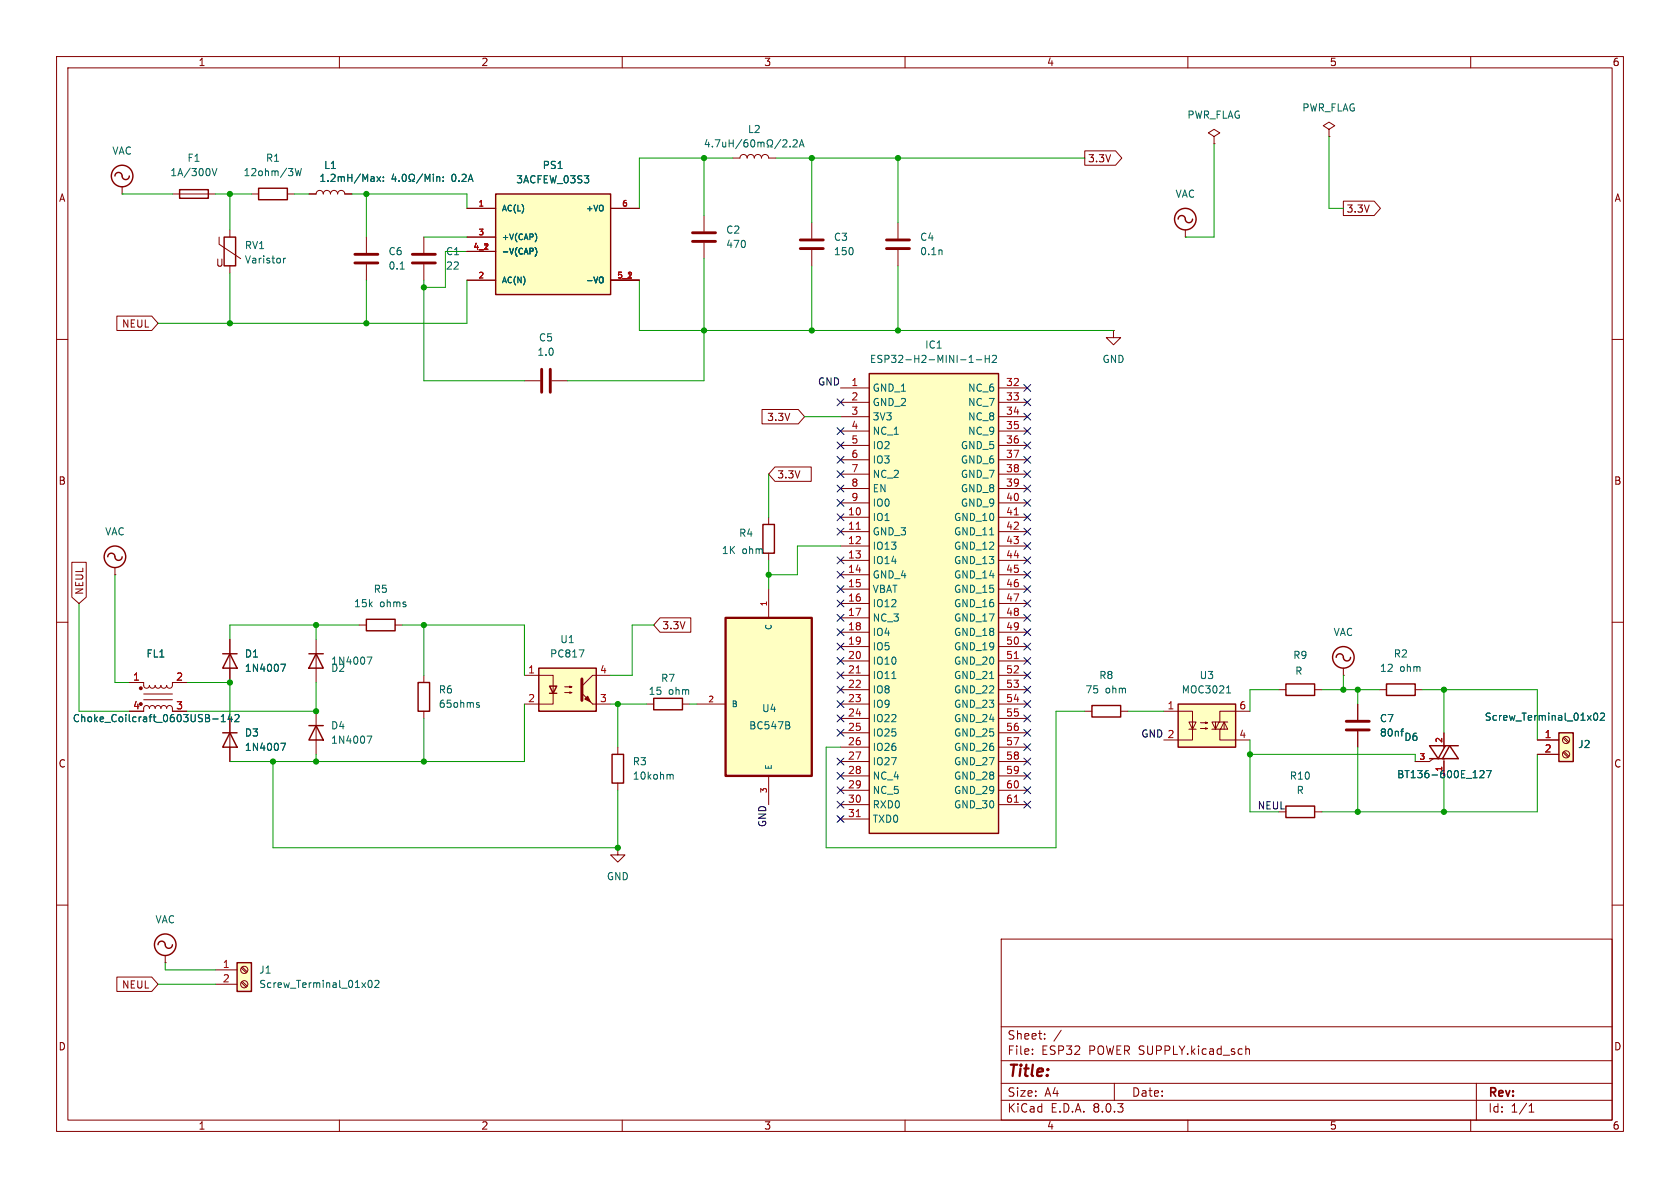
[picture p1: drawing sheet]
<svg xmlns="http://www.w3.org/2000/svg" width="297mm" height="210mm" viewBox="0 0 297 210" stroke-linecap="round" stroke-linejoin="round" font-family="sans-serif">
<g fill="none" stroke="#840000" stroke-width=".18">
<path d="M10 10h277v190h-277zM12 12h273v186h-273zM60 10v2M110 10v2M160 10v2M210 10v2M260 10v2M124.5 38.1v2.8M129.5 27.9h1.3a.64 .64 0 0 1 .6-.6 .64 .64 0 0 1 .7 .6 .64 .64 0 0 1 .6-.6 .64 .64 0 0 1 .6 .6 .64 .64 0 0 1 .7-.6 .64 .64 0 0 1 .6 .6 .64 .64 0 0 1 .7-.6 .64 .64 0 0 1 .6 .6h1.3M158.7 39.4v2.8M10 60h2M124.5 42.9v2.8"/>
<path d="M158.7 44.2v2.8M285 60h2M10 110h2M20.3 101.6h.1M20.3 100.3v1.3M55.9 113v7.7M63.5 110.5h1.3M69.8 110.5h1.3M285 110h2M22.9 120.7h2.5v.7l.5 .3 .4-.2 .1-.3 .1 .3 .3 .2 .5-.2 .1-.3 .2 .3 .3 .2 .4-.2 .1-.3 .1 .2 .3 .2h.4l.3-.4 .1 .3 .5 .2 .3-.3 .1-.7h2.5M22.9 125.7h2.5v-.7l.5-.3 .4 .2 .1 .3 .2-.3 .3-.2 .4 .2 .1 .3 .1-.3 .3-.2 .5 .1 .1 .4 .3-.4 .4-.1 .3 .2 .1 .3 .1-.4 .5-.1 .3 .3 .1 .7h2.5M25.4 122.7h5.1"/>
<path d="M25.4 123.7h5.1M10 160h2M285 160h2M177 166h108v32h-108zM60 198v2M110 198v2M160 198v2M177 194.5h108M177 191.5h108M177 187.5h108M177 181.5h108M182.5 186.3v.1"/>
<path d="M182.5 185.5v.1M184.7 183.6v.1M184.7 182.8v.1M187.6 182.1l-1.3 2M197 191.5v3M210 198v2M220.2 184.9v1.5M220.2 185.5l.3-.1 .3 .1 .1 .9M260 198v2M261 191.5v6.5M270.3 196.6h.9M270.3 195.5l.4-.4v1.5"/>
</g>
<g fill="#840000" stroke="#840000" stroke-width=".18">
<circle cx="24.9" cy="124.5" r=".25"/>
<circle cx="24.9" cy="121.7" r=".25"/>
</g>
<g fill="none" stroke="#006464" stroke-width=".18">
<path d="M125 24.6l-.3 1h.8M125.3 25.1v.9M125.9 25.9v.1M126.4 24.7h.9l-.6 1.3M127.8 25.1v.8l.3 .1 .2-.1M128.3 25.1v.9M128.9 24.7v1.3M128.9 25.3h.7M129.6 24.7v1.3M131.1 24.6l-1 1.7M132.1 24.7l-.4 .1a.85 .85 0 0 0 0 1.2l.5-.1v-.5l-.2-.2-.4 .1-.1 .1M132.9 24.8l.1-.1a.68 .68 0 0 1 .5 .6 .68 .68 0 0 1-.5 .7 .84 .84 0 0 1-.1-1.2z"/>
<path d="M134 25.1v.9M134 25.3l.3-.2 .2 .2M134.5 25.3l.2-.2 .3 .1 .1 .8M134.5 25.3v.7M135.6 26h.3v-.3a.54 .54 0 0 1-.3-.7 .54 .54 0 0 1 .8-.2 .58 .58 0 0 1-.1 .9v.3h.3M138 24.6l-1.1 1.7M138.4 24.8l.5-.1 .2 .4-.8 .9h.8M139.7 25.9v.1M140.2 24.8l.5-.1 .2 .4-.7 .9h.7M141.3 26l.4-1.3 .4 1.3M141.4 25.6h.6M166.5 44.2v.8"/>
<path d="M64.9 116.1h.8l-.5 1.3M37.6 127.1h1M39.1 127.6h.7M39.1 126.7l.4-.4v1.3M40.6 126.2l-.3 1h.8M40.9 126.7v.9M41.5 126.4l.5-.1 .3 .4-.8 .9h.8"/>
</g>
<g fill="none" stroke="#840000" stroke-width=".25">
<path d="M19 98.4a.67 .67 0 0 1 .8-.6 .67 .67 0 0 1 .6 .8 .63 .63 0 0 0 .7 .4 .63 .63 0 0 0 .5-.6M54.6 115.6h2.5M55.9 115.6l1.2 2.5h-2.5zM64.8 109.5h5v2h-5z"/>
<circle cx="20.3" cy="98.4" r="1.9"/>
</g>
<path d="M122.4 42.7h4.1M122.4 41.1h4.1M156.7 43.9h4.1M156.7 42.4h4.1" fill="none" stroke="#840000" stroke-width=".51"/>
<path d="M275.6 129.5h2.5v5.1h-2.5z" fill="#ffffc2"/>
<g fill="none" stroke="#840000" stroke-width=".25">
<path d="M20.3 31.1a.67 .67 0 0 1 .8-.6 .67 .67 0 0 1 .5 .8 .63 .63 0 0 0 .7 .4 .63 .63 0 0 0 .6-.6M31.7 33.5h5.1v1.6h-5.1zM275.6 129.5h2.5v5.1h-2.5z"/>
<circle cx="21.6" cy="31.1" r="1.9"/>
</g>
<g fill="none" stroke="#840000" stroke-width=".18">
<path d="M21.6 34.3h.1M21.6 33v1.3M30.5 34.3h7.6M92.7 67.3h2.8M97.5 67.3h2.8M271.8 130.8h3.8M271.8 133.4h3.8M276.3 133l.9 .9M276.3 130.5l.9 .8M276.5 132.8l.9 .9M276.5 130.3l.9 .8"/>
<circle cx="276.9" cy="130.8" r=".63"/>
<circle cx="276.9" cy="133.3" r=".63"/>
</g>
<path d="M37.5 29.8l.4 1.3 .4-1.3M281.8 126.2l.2-.1a.68 .68 0 0 1 .5 .6 .68 .68 0 0 1-.5 .6l-.2-.1-.1-.4zM282.9 126.2l.5-.1 .3 .3-.8 .9h.8" fill="none" stroke="#006464" stroke-width=".18"/>
<path d="M95.8 65.3v4M97.3 65.3v4" fill="none" stroke="#840000" stroke-width=".51"/>
<path d="M153.7 66h22.8v81.3h-22.8z" fill="#ffffc2"/>
<path d="M153.7 66h22.8v81.3h-22.8z" fill="none" stroke="#840000" stroke-width=".25"/>
<g fill="none" stroke="#840000" stroke-width=".18">
<path d="M148.6 68.6h5.1M148.6 71.1h5.1M148.6 73.7h5.1M148.6 76.2h5.1M148.6 78.7h5.1M176.5 68.6h5.1M176.5 71.1h5.1M176.5 73.7h5.1M176.5 76.2h5.1M176.5 78.7h5.1M148.6 91.4h5.1M148.6 94h5.1"/>
<path d="M148.6 96.5h5.1M148.6 99.1h5.1M148.6 81.3h5.1M148.6 83.8h5.1M148.6 86.4h5.1M148.6 88.9h5.1M176.5 91.4h5.1M176.5 94h5.1M176.5 96.5h5.1M176.5 99.1h5.1M176.5 81.3h5.1M176.5 83.8h5.1"/>
<path d="M176.5 86.4h5.1M176.5 88.9h5.1M148.6 101.6h5.1M148.6 104.1h5.1M148.6 106.7h5.1M148.6 109.2h5.1M148.6 111.8h5.1M148.6 114.3h5.1M148.6 116.8h5.1M148.6 119.4h5.1M176.5 101.6h5.1M176.5 104.1h5.1"/>
<path d="M176.5 106.7h5.1M176.5 109.2h5.1M176.5 111.8h5.1M176.5 114.3h5.1M176.5 116.8h5.1M176.5 119.4h5.1M148.6 121.9h5.1M148.6 124.5h5.1M148.6 127h5.1M148.6 129.5h5.1M148.6 132.1h5.1M148.6 134.6h5.1"/>
<path d="M148.6 137.2h5.1M148.6 139.7h5.1M176.5 121.9h5.1M176.5 124.5h5.1M176.5 127h5.1M176.5 129.5h5.1M176.5 132.1h5.1M176.5 134.6h5.1M176.5 137.2h5.1M176.5 139.7h5.1M148.6 142.2h5.1M148.6 144.8h5.1"/>
<path d="M176.5 142.2h5.1"/>
</g>
<path d="M151.4 93.6h.7M179.3 91h.7M151.4 119h.7M179.3 116.4h.7M151.4 144.4h.7M179.3 141.8h.7" fill="none" stroke="#a90000" stroke-width=".18"/>
<path d="M171.3 64.1h.8M171.3 63.2l.4-.4v1.3M172.6 63.6h1M174.2 62.8v1.3M174.2 63.4h.7M174.9 62.8v1.3M175.4 62.9l.5-.1 .3 .4-.8 .9h.8M157.7 120h.7" fill="none" stroke="#006464" stroke-width=".18"/>
<path d="M208.3 124.5h10.1v7.6h-10.1z" fill="#ffffc2"/>
<path d="M45.7 33.3h5.1v2h-5.1zM39.6 41.9h2.1v5.1h-2.1zM208.3 124.5h10.1v7.6h-10.1z" fill="none" stroke="#840000" stroke-width=".25"/>
<g fill="none" stroke="#840000" stroke-width=".18">
<path d="M44.4 34.3h1.3M50.8 34.3h1.3M38.7 41.9v1.3l3.8 2.5M40.6 40.6v1.3M40.6 47v1.3M205.7 125.7h5.1v5.1h-5.1M210.2 127.6h1.3l-.7 1.3zM210.2 128.9h1.3M212.2 128.8h1.3l-.4 .1v-.2l.4 .1M212.2 127.8h1.3l-.4 .1v-.3l.4 .2M214.2 128.9h2.8l-.6-1.3-.6 1.3M214.9 127.6v1.3"/>
<path d="M215.5 127.6l-.6 1.3-.7-1.3h2.8M215.6 128.9v1.9h5.4M216.4 127.6v1.3M221 125.7h-5.4v1.9"/>
</g>
<path d="M52.2 29.8l.3 1.3 .2-.9 .3 .9 .3-1.3M50.1 45.6v.9M50.5 45.6l-.4 .3M216.8 122.5h.8M217.1 121.4l.1-.2v1.3" fill="none" stroke="#006464" stroke-width=".18"/>
<path d="M87.6 34.3h20.3v17.8h-20.3z" fill="#ffffc2"/>
<g fill="none" stroke="#840000" stroke-width=".25">
<path d="M87.6 34.3h20.3v17.8h-20.3zM208.3 38.7a.67 .67 0 0 1 .8-.6 .67 .67 0 0 1 .5 .9 .64 .64 0 0 0 .7 .4 .64 .64 0 0 0 .5-.7M134.9 92.7h2v5.1h-2zM73.9 120.7h2v5h-2zM108.2 133.4h2v5h-2zM193 124.7h5.1v2h-5.1zM252.7 134.1h5.1l-1.5-2.3-1.3 2.3M255.5 131.8l-1.2 2.3-1.6-2.3h5.1M27.9 167a.67 .67 0 0 1 .8-.6 .67 .67 0 0 1 .5 .8 .64 .64 0 0 0 .8 .4 .64 .64 0 0 0 .5-.6"/>
<circle cx="209.5" cy="38.7" r="1.9"/>
<circle cx="29.2" cy="167" r="1.9"/>
</g>
<g fill="none" stroke="#840000" stroke-width=".18">
<path d="M54.6 34.3h1.3a.64 .64 0 0 1 .6-.6 .64 .64 0 0 1 .6 .6 .64 .64 0 0 1 .7-.6 .64 .64 0 0 1 .6 .6 .64 .64 0 0 1 .7-.6 .64 .64 0 0 1 .6 .6 .64 .64 0 0 1 .6-.6 .64 .64 0 0 1 .7 .6h1.2M82.5 36.8h5.1M107.9 36.8h5.1M143.5 39.4v2.8M214.6 24.1l1-.6-1-.6-1 .6 1 .6v1.3M214.6 25.4h.1M234.9 22.9l1.1-.7-1.1-.6-1 .6 1 .7v1.2M234.9 24.1h.1M64.8 41.9v2.8M64.8 46.7v2.8M74.9 41.9v2.8M74.9 46.7v2.8"/>
<path d="M82.5 49.5h5.1M82.5 41.9h5.1M82.5 44.5h5.1M107.9 49.5h5.1M143.5 44.2v2.8M209.5 41.9h.1M209.5 40.6v1.3M135.9 91.4v1.3M135.9 97.8v1.3M74.9 119.4v1.3M74.9 125.7v1.3M109.2 132.1v1.3"/>
<path d="M109.2 138.4v1.3M191.8 125.7h1.2M198.1 125.7h1.3M253.4 134.1l-.7 .5h-2.5M255.3 129.5v2.6M255.3 134.1v3.1M109.2 149.9v1.2h1.3l-1.3 1.3-1.3-1.3h1.3M109.2 149.9h.1M29.2 170.2h.1M29.2 168.9v1.3"/>
</g>
<g fill="none" stroke="#006464" stroke-width=".18">
<path d="M66.6 31.2l.7 .9M67.3 31.2l-.7 .9M67.8 32v.1M67.8 31.3v.1M69.6 30.7l-.3 1h.8M69.9 31.2v.9M70.6 32v.1M71.2 30.9l.2-.1a.68 .68 0 0 1 .4 .6 .68 .68 0 0 1-.4 .7l-.2-.1-.1-.4zM72.3 32.1h.3v-.3a.54 .54 0 0 1-.3-.7 .54 .54 0 0 1 .8-.2 .58 .58 0 0 1-.1 .9v.3h.3M74.7 30.7l-1.1 1.7M75.2 32.1v-1.3l.4 .9 .4-.9v1.3M76.6 30.8v.1"/>
<path d="M76.6 31.2v.9M77.2 31.2v.9M77.2 31.3l.2-.1 .3 .1 .1 .8M78.4 32v.1M78.4 31.3v.1M70.7 47.6h.8M94.6 43.8a1.16 1.16 0 0 1 0 1.5M94.6 41.3a1.19 1.19 0 0 1 0 1.4M106.4 49l.2 .3v.5l-.2 .2M84.3 124.6l.4 .1 .1 .2-.2 .1h-.4M84.3 124.3h.4M118.5 137h.4l.1 .7"/>
<path d="M261.6 136.3l.5-.1 .3 .4-.8 .9h.8M262.8 136.2h.8l-.5 1.3"/>
</g>
<path d="M62.7 46.5h4.1M62.7 45h4.1M72.9 46.5h4.1M72.9 45h4.1M141.5 43.9h4M141.5 42.4h4" fill="none" stroke="#840000" stroke-width=".51"/>
<path d="M41.9 170.2h2.5v5.1h-2.5z" fill="#ffffc2"/>
<path d="M54.6 128.3h2.5M55.9 128.3l1.2 2.5h-2.5zM41.9 170.2h2.5v5.1h-2.5z" fill="none" stroke="#840000" stroke-width=".25"/>
<g fill="none" stroke="#840000" stroke-width=".18">
<path d="M55.9 125.7v7.7M38.1 171.5h3.8M38.1 174h3.8M42.6 173.7l.9 .8M42.6 171.1l.9 .9M42.8 173.5l.9 .8M42.8 170.9l.9 .9"/>
<circle cx="43.2" cy="171.4" r=".63"/>
<circle cx="43.2" cy="174" r=".63"/>
</g>
<path d="M64.9 130.1h.8l-.5 1.3M65.2 173.4l.2-.1a.68 .68 0 0 1 .4 .6 .68 .68 0 0 1-.4 .7 .84 .84 0 0 1-.2-1.2zM66.3 173.4l.5-.1 .2 .4-.8 .9h.8" fill="none" stroke="#006464" stroke-width=".18"/>
<path d="M128.3 109.2h15.2v28h-15.2z" fill="#ffffc2"/>
<path d="M128.3 109.2h15.2v28h-15.2z" fill="none" stroke="#840000" stroke-width=".41"/>
<path d="M40.6 113v7.7M135.9 104.1v5.1M123.2 124.5h5.1M135.9 137.2v5M232.4 143.5h1.3" fill="none" stroke="#840000" stroke-width=".18"/>
<path d="M49.6 117.4h.9l-.6 1.3M139.3 128.2l.3 .2v.3l-.2 .1M139.5 127.6l.1 .2-.1 .3" fill="none" stroke="#006464" stroke-width=".18"/>
<path d="M39.4 115.6h2.5M40.6 115.6l1.3 2.5h-2.5zM227.3 142.5h5.1v2h-5.1z" fill="none" stroke="#840000" stroke-width=".25"/>
<path d="M95.2 118.1h10.2v7.6h-10.2z" fill="#ffffc2"/>
<g fill="none" stroke="#840000" stroke-width=".25">
<path d="M95.2 118.1h10.2v7.6h-10.2zM236.2 116.2a.67 .67 0 0 1 .8-.6 .67 .67 0 0 1 .5 .8 .64 .64 0 0 0 .7 .4 .64 .64 0 0 0 .6-.6M39.4 129.5h2.5M40.6 129.5l1.3 2.6h-2.5zM97.2 121.3h1.2l-.6 1.3zM97.2 122.6h1.2M115.6 123.4h5v2.1h-5zM227.3 120.9h5.1v2h-5.1zM245.1 120.9h5.1v2h-5.1z"/>
<circle cx="237.5" cy="116.2" r="1.9"/>
</g>
<g fill="none" stroke="#840000" stroke-width=".18">
<path d="M54.6 34.3h1.3M61 34.3h1.2M82.5 36.8h5.1M107.9 36.8h5.1M191.8 26.7h5.4l1.1 1.2-1.1 1.3h-5.4zM237.5 35.6h5.4l1.1 1.2-1.1 1.3h-5.4zM20.7 55.9h6.1l1.1 1.3-1.1 1.2h-6.1zM82.5 49.5h5.1M82.5 41.9h5.1M82.5 44.5h5.1M107.9 49.5h5.1M196.8 58.4v1.3h1.3l-1.3 1.3-1.2-1.3h1.2"/>
<path d="M196.8 58.4h.1M134.7 72.4h6.4l1.1 1.3-1.1 1.2h-6.4zM12.7 99.4h2.5v6.2l-1.2 1.1-1.3-1.1zM137 82.5h6.4v2.6h-6.4l-1.1-1.3zM40.6 113v2.6M40.6 118.1v2.6M92.7 119.4h5.1v5.1h-5.1M107.9 119.4h-3.1l-1.9 1.9M116.7 109.2h5.4v2.6h-5.4l-1.1-1.3zM237.5 119.4h.1M237.5 118.1v1.3M22.9 120.7h2.5"/>
<path d="M22.9 125.7h2.5M30.5 120.7h2.5M30.5 125.7h2.5M40.6 127v7.6M99.8 122.4h1.3l-.4 .2v-.3l.4 .1M99.8 121.4h1.3l-.4 .1v-.2l.4 .1M104.8 124.5h3.1M114.3 124.5h1.3M120.6 124.5h1.3M226.1 121.9h1.2M232.4 121.9h1.3M240 124.5v2.8"/>
<path d="M240 129.3v2.8M243.8 121.9h1.3M250.2 121.9h1.3M250.2 134.6h2.5M255.3 129.5v2.6M255.3 134.6v2.6M271.8 130.8h3.8M271.8 133.4h3.8M20.7 172.7h6.1l1.1 1.3-1.1 1.3h-6.1z"/>
</g>
<g fill="#840000" stroke="#840000" stroke-width=".18">
<path d="M102.9 122.6l1.9 1.9z"/>
<path d="M103.4 123.6l.5-.5 .5 1z"/>
</g>
<path d="M102.9 120v3.8M238 129h4.1M238 127.5h4.1" fill="none" stroke="#840000" stroke-width=".51"/>
<g fill="none" stroke="#006464" stroke-width=".18">
<path d="M66.6 31.2l.7 .9M67.3 31.2l-.7 .9M67.8 32v.1M67.8 31.3v.1M69.6 30.7l-.3 1h.8M69.9 31.2v.9M70.6 32v.1M71.2 30.9l.2-.1a.68 .68 0 0 1 .4 .6 .68 .68 0 0 1-.4 .7l-.2-.1-.1-.4zM72.3 32.1h.3v-.3a.54 .54 0 0 1-.3-.7 .54 .54 0 0 1 .8-.2 .58 .58 0 0 1-.1 .9v.3h.3M74.7 30.7l-1.1 1.7M75.2 32.1v-1.3l.4 .9 .4-.9v1.3M76.6 30.8v.1"/>
<path d="M76.6 31.2v.9M77.2 31.2v.9M77.2 31.3l.2-.1 .3 .1 .1 .8M78.4 32v.1M78.4 31.3v.1M94.6 43.8a1.16 1.16 0 0 1 0 1.5M94.6 41.3a1.19 1.19 0 0 1 0 1.4M106.4 49l.2 .3v.5l-.2 .2M49.6 117.4h.9l-.6 1.3M102.4 114.9h.8l-.5 1.2M37.6 127.1h1M39.1 127.6h.7"/>
<path d="M39.1 126.7l.4-.4v1.3M40.6 126.2l-.3 1h.8M40.9 126.7v.9M41.5 126.4l.5-.1 .3 .4-.8 .9h.8M49.6 131.4h.9l-.6 1.3M247.6 129.3h.5M248.1 128.8l-.2 .1M261.6 136.3l.5-.1 .3 .4-.8 .9h.8M262.8 136.2h.8l-.5 1.3M281.8 126.2l.2-.1a.68 .68 0 0 1 .5 .6 .68 .68 0 0 1-.5 .6l-.2-.1-.1-.4zM282.9 126.2l.5-.1 .3 .3-.8 .9h.8"/>
</g>
<g fill="none" stroke="#009600" stroke-width=".18">
<path d="M21.6 34.3h8.9M38.1 34.3h6.3M40.6 34.3v6.3M52.1 34.3h2.5M62.2 34.3h20.3v2.5M64.8 34.3v7.6M124.5 27.9v10.2M129.5 27.9h-16.5v8.9M137.2 27.9h54.6M143.5 27.9v11.5M158.7 27.9v11.5M214.6 25.4v16.5h-5.1"/>
<path d="M234.9 24.1v12.7h2.6M40.6 48.3v8.9M64.8 49.5v7.7M74.9 49.5v17.8h17.8M74.9 41.9h7.6M82.5 49.5v7.7h-54.6M82.5 44.5h-3.8v6.3h-3.8M113 49.5v8.9h83.8M124.5 45.7v21.6h-24.2M143.5 47v11.4M158.7 47v11.4M142.2 73.7h6.4"/>
<path d="M135.9 83.8v7.6M135.9 99.1v5M148.6 96.5h-7.6v5.1h-5.1M14 106.7v19h8.9M20.3 101.6v19.1h2.6M55.9 110.5v2.5M63.5 110.5h-22.9v2.5M71.1 110.5h21.6v8.9M74.9 110.5v8.9M115.6 110.5h-3.8v8.9h-3.9M237.5 119.4v2.5M33 120.7h7.6v6.3"/>
<path d="M48.3 134.6v15.3h60.9v-10.2M55.9 120.7v5h-22.9M55.9 133.4v1.2M74.9 127v7.6M92.7 124.5v10.1h-52.1M107.9 124.5h6.4M109.2 124.5v7.6M121.9 124.5h1.3M191.8 125.7h-5.1v24.2h-40.7v-17.8h2.6M199.4 125.7h6.3M221 133.4h29.2v1.2M221 130.8v12.7h5.1"/>
<path d="M226.1 121.9h-5.1v3.8M233.7 121.9h10.1M240 121.9v2.6M240 132.1v11.4M251.5 121.9h20.3v8.9M255.3 121.9v7.6M255.3 137.2v6.3M271.8 133.4v10.1h-38.1M27.9 174h10.2M29.2 170.2v1.3h8.9"/>
</g>
<g fill="none" stroke="#000084" stroke-width=".18">
<path d="M148 78.1l1.2 1.2M148 75.6l1.2 1.2M148 70.5l1.2 1.2M149.2 78.1l-1.2 1.2M149.2 75.6l-1.2 1.2M149.2 70.5l-1.2 1.2M181 78.1l1.2 1.2M181 73.1l1.2 1.2M181 75.6l1.2 1.2M181 70.5l1.2 1.2M181 68l1.2 1.2M182.2 73.1l-1.2 1.2"/>
<path d="M182.2 78.1l-1.2 1.2M182.2 75.6l-1.2 1.2M182.2 70.5l-1.2 1.2M182.2 68l-1.2 1.2M148 80.7l1.2 1.2M148 83.2l1.2 1.2M148 98.5l1.2 1.2M148 85.8l1.2 1.2M148 93.4l1.2 1.2M148 88.3l1.2 1.2M148 90.8l1.2 1.2M149.2 80.7l-1.2 1.2"/>
<path d="M149.2 83.2l-1.2 1.2M149.2 98.5l-1.2 1.2M149.2 85.8l-1.2 1.2M149.2 93.4l-1.2 1.2M149.2 88.3l-1.2 1.2M149.2 90.8l-1.2 1.2M181 85.8l1.2 1.2M181 83.2l1.2 1.2M181 80.7l1.2 1.2M181 93.4l1.2 1.2M181 95.9l1.2 1.2M181 88.3l1.2 1.2"/>
<path d="M181 98.5l1.2 1.2M181 90.8l1.2 1.2M182.2 85.8l-1.2 1.2M182.2 83.2l-1.2 1.2M182.2 93.4l-1.2 1.2M182.2 80.7l-1.2 1.2M182.2 90.8l-1.2 1.2M182.2 95.9l-1.2 1.2M182.2 88.3l-1.2 1.2M182.2 98.5l-1.2 1.2M148 113.7l1.2 1.2M148 116.2l1.2 1.2"/>
<path d="M148 118.8l1.2 1.2M148 111.2l1.2 1.2M148 106.1l1.2 1.2M148 108.6l1.2 1.2M148 101l1.2 1.2M148 103.5l1.2 1.2M149.2 116.2l-1.2 1.2M149.2 113.7l-1.2 1.2M149.2 118.8l-1.2 1.2M149.2 111.2l-1.2 1.2M149.2 106.1l-1.2 1.2M149.2 108.6l-1.2 1.2"/>
<path d="M149.2 103.5l-1.2 1.2M149.2 101l-1.2 1.2M181 103.5l1.2 1.2M181 108.6l1.2 1.2M181 113.7l1.2 1.2M181 106.1l1.2 1.2M181 116.2l1.2 1.2M181 111.2l1.2 1.2M181 101l1.2 1.2M181 118.8l1.2 1.2M182.2 103.5l-1.2 1.2M182.2 108.6l-1.2 1.2"/>
<path d="M182.2 113.7l-1.2 1.2M182.2 106.1l-1.2 1.2M182.2 116.2l-1.2 1.2M182.2 111.2l-1.2 1.2M182.2 101l-1.2 1.2M182.2 118.8l-1.2 1.2M148 126.4l1.2 1.2M148 123.9l1.2 1.2M148 136.6l1.2 1.2M148 128.9l1.2 1.2M148 121.3l1.2 1.2M148 139.1l1.2 1.2"/>
<path d="M148 134l1.2 1.2M149.2 136.6l-1.2 1.2M149.2 126.4l-1.2 1.2M149.2 123.9l-1.2 1.2M149.2 134l-1.2 1.2M149.2 128.9l-1.2 1.2M149.2 121.3l-1.2 1.2M149.2 139.1l-1.2 1.2M181 136.6l1.2 1.2M181 131.5l1.2 1.2M181 139.1l1.2 1.2M181 134l1.2 1.2"/>
<path d="M181 126.4l1.2 1.2M181 121.3l1.2 1.2M181 123.9l1.2 1.2M181 128.9l1.2 1.2M182.2 136.6l-1.2 1.2M182.2 131.5l-1.2 1.2M182.2 139.1l-1.2 1.2M182.2 134l-1.2 1.2M182.2 126.4l-1.2 1.2M182.2 121.3l-1.2 1.2M182.2 123.9l-1.2 1.2M182.2 128.9l-1.2 1.2"/>
<path d="M148 144.2l1.2 1.2M148 141.6l1.2 1.2M149.2 141.6l-1.2 1.2M149.2 144.2l-1.2 1.2M181 141.6l1.2 1.2M182.2 141.6l-1.2 1.2"/>
</g>
<g fill="#009600" stroke="#009600" stroke-width=".18">
<circle cx="124.5" cy="27.9" r=".46"/>
<circle cx="135.9" cy="101.6" r=".46"/>
<circle cx="143.5" cy="58.4" r=".46"/>
<circle cx="124.5" cy="58.4" r=".46"/>
<circle cx="143.5" cy="27.9" r=".46"/>
<circle cx="55.9" cy="125.7" r=".46"/>
<circle cx="55.9" cy="110.5" r=".46"/>
<circle cx="40.6" cy="120.7" r=".46"/>
<circle cx="55.9" cy="134.6" r=".46"/>
<circle cx="48.3" cy="134.6" r=".46"/>
<circle cx="40.6" cy="57.2" r=".46"/>
<circle cx="255.3" cy="121.9" r=".46"/>
<circle cx="240" cy="121.9" r=".46"/>
<circle cx="240" cy="143.5" r=".46"/>
<circle cx="255.3" cy="143.5" r=".46"/>
<circle cx="221" cy="133.4" r=".46"/>
<circle cx="237.5" cy="121.9" r=".46"/>
<circle cx="109.2" cy="149.9" r=".46"/>
<circle cx="74.9" cy="134.6" r=".46"/>
<circle cx="74.9" cy="110.5" r=".46"/>
<circle cx="109.2" cy="124.5" r=".46"/>
<circle cx="64.8" cy="57.2" r=".46"/>
<circle cx="74.9" cy="50.8" r=".46"/>
<circle cx="64.8" cy="34.3" r=".46"/>
<circle cx="40.6" cy="34.3" r=".46"/>
<circle cx="158.7" cy="58.4" r=".46"/>
<circle cx="158.7" cy="27.9" r=".46"/>
</g>
<text font-size="2.8" fill="#840000" x="178" y="190.9">Title:</text>
<g font-size="2.1" fill="#840000">
<text x="178" y="184">Sheet:</text>
<text x="178" y="186.7">File:</text>
<text x="184.1" y="186.7">ESP32</text>
<text x="192.5" y="186.7">POWER SUPPLY.kicad_sch</text>
<text x="178" y="196.9">KiCad</text>
<text x="178" y="194.1">Size:</text>
<text x="184.7" y="194.1">A4</text>
<text x="185.7" y="196.9">E.D.A.</text>
<text x="193.3" y="196.9">8.0.3</text>
<text x="200" y="194.1">Date:</text>
<text x="263" y="194.3">Rev:</text>
<text x="263" y="196.9">Id:</text>
<text x="267.1" y="196.9">1/1</text>
</g>
<g font-size="1.8" fill="#840000">
<text x="35" y="11.9">1</text>
<text x="85" y="11.9">2</text>
<text x="135" y="11.9">3</text>
<text x="185" y="11.9">4</text>
<text x="235" y="11.9">5</text>
<text x="285" y="11.9">6</text>
<text x="192.2" y="28.9">3.3V</text>
<text x="10.3" y="35.9">A</text>
<text x="285.3" y="35.9">A</text>
<text x="238" y="37.8">3.3V</text>
<text x="38.1" y="47.4">U</text>
<text x="21.5" y="58.1">NEUL</text>
<text x="135.5" y="74.6">3.3V</text>
<text x="10.3" y="85.9">B</text>
<text x="137.3" y="84.8">3.3V</text>
<text x="285.3" y="85.9">B</text>
<text x="14.9" y="105.3" transform="rotate(-90 14.9 105.3)">NEUL</text>
<text x="117" y="111.4">3.3V</text>
<text x="10.3" y="135.9">C</text>
<text x="285.3" y="135.9">C</text>
<text x="21.5" y="174.9">NEUL</text>
<text x="10.3" y="185.9">D</text>
<text x="285.3" y="185.9">D</text>
<text x="35" y="199.9">1</text>
<text x="85" y="199.9">2</text>
<text x="135" y="199.9">3</text>
<text x="185" y="199.9">4</text>
<text x="235" y="199.9">5</text>
<text x="285" y="199.9">6</text>
</g>
<g font-size="1.8" fill="#006464">
<text x="132.1" y="23.7">L2</text>
<text x="209.8" y="21.2">PWR_FLAG</text>
<text x="230.1" y="19.9">PWR_FLAG</text>
<text x="19.8" y="27.5">VAC</text>
<text x="33" y="28.8">F1</text>
<text x="46.9" y="28.8">R1</text>
<text x="30" y="31.3">1A/300V</text>
<text x="43" y="31.3">12ohm/3W</text>
<text x="56.4" y="32.4">1.2mH/Max:</text>
<text x="57.2" y="30.1">L1</text>
<text x="79.9" y="32.4">0.2A</text>
<text x="91.2" y="32.6">3ACFEW_03S3</text>
<text x="95.8" y="30.1">PS1</text>
<text x="207.7" y="35.2">VAC</text>
<text x="128.3" y="41.5">C2</text>
<text x="43.2" y="44.2">RV1</text>
<text x="43.2" y="46.8">Varistor</text>
<text x="68.6" y="45.3">C6</text>
<text x="68.6" y="47.9">0.1</text>
<text x="78.7" y="45.3">C1</text>
<text x="78.7" y="47.9">22</text>
<text x="128.3" y="44">470</text>
<text x="147.3" y="42.8">C3</text>
<text x="147.3" y="45.3">150</text>
<text x="162.6" y="42.8">C4</text>
<text x="162.6" y="45.3">0.1n</text>
<text x="94.9" y="63.1">1.0</text>
<text x="95.2" y="60.6">C5</text>
<text x="153.7" y="64.4">ESP32-H2-MINI-1-H2</text>
<text x="163.5" y="61.8">IC1</text>
<text x="194.8" y="64.4">GND</text>
<text x="154.2" y="69.4">GND_1</text>
<text x="154.2" y="72">GND_2</text>
<text x="171" y="69.4">NC_6</text>
<text x="171" y="72">NC_7</text>
<text x="154.2" y="74.5">3V3</text>
<text x="154.2" y="77.1">NC_1</text>
<text x="171" y="74.5">NC_8</text>
<text x="171" y="77.1">NC_9</text>
<text x="154.2" y="79.6">IO2</text>
<text x="154.2" y="82.1">IO3</text>
<text x="169.8" y="79.6">GND_5</text>
<text x="169.8" y="82.1">GND_6</text>
<text x="154.2" y="84.7">NC_2</text>
<text x="154.2" y="87.2">EN</text>
<text x="154.2" y="89.8">IO0</text>
<text x="169.8" y="84.7">GND_7</text>
<text x="169.8" y="87.2">GND_8</text>
<text x="169.8" y="89.8">GND_9</text>
<text x="18.5" y="94.8">VAC</text>
<text x="130.6" y="95.1">R4</text>
<text x="154.2" y="92.3">IO1</text>
<text x="154.2" y="94.8">GND_3</text>
<text x="168.6" y="92.3">GND_10</text>
<text x="168.6" y="94.8">GND_11</text>
<text x="127.5" y="98.1">1K</text>
<text x="131.2" y="98.1">ohm</text>
<text x="154.2" y="97.4">IO13</text>
<text x="154.2" y="99.9">IO14</text>
<text x="168.6" y="97.4">GND_12</text>
<text x="168.6" y="99.9">GND_13</text>
<text x="62.5" y="107.5">15k</text>
<text x="66" y="105">R5</text>
<text x="67.1" y="107.5">ohms</text>
<text x="154.2" y="102.5">GND_4</text>
<text x="154.2" y="105">VBAT</text>
<text x="154.2" y="107.5">IO12</text>
<text x="168.6" y="102.5">GND_14</text>
<text x="168.6" y="105">GND_15</text>
<text x="168.6" y="107.5">GND_16</text>
<text x="99" y="113.9">U1</text>
<text x="154.2" y="110.1">NC_3</text>
<text x="154.2" y="112.6">IO4</text>
<text x="168.6" y="110.1">GND_17</text>
<text x="168.6" y="112.6">GND_18</text>
<text x="235.7" y="112.6">VAC</text>
<text x="25.8" y="116.4">FL1</text>
<text x="43.2" y="116.4">D1</text>
<text x="43.2" y="119">1N4007</text>
<text x="58.4" y="119">D2</text>
<text x="58.4" y="117.7">1N4007</text>
<text x="97.1" y="116.4">PC817</text>
<text x="154.2" y="115.2">IO5</text>
<text x="154.2" y="117.7">IO10</text>
<text x="168.6" y="115.2">GND_19</text>
<text x="168.6" y="117.7">GND_20</text>
<text x="228.5" y="116.7">R9</text>
<text x="228.9" y="119.5">R</text>
<text x="243.9" y="119">12</text>
<text x="246.3" y="116.4">R2</text>
<text x="247.4" y="119">ohm</text>
<text x="77.5" y="122.8">R6</text>
<text x="77.5" y="125.3">65ohms</text>
<text x="114.6" y="123">15</text>
<text x="116.8" y="120.8">R7</text>
<text x="118.2" y="123">ohm</text>
<text x="154.2" y="120.2">IO11</text>
<text x="154.2" y="122.8">IO8</text>
<text x="154.2" y="125.3">IO9</text>
<text x="168.6" y="120.2">GND_21</text>
<text x="168.6" y="122.8">GND_22</text>
<text x="168.6" y="125.3">GND_23</text>
<text x="191.8" y="122.8">75</text>
<text x="194.2" y="120.2">R8</text>
<text x="195.4" y="122.8">ohm</text>
<text x="208.8" y="122.8">MOC3021</text>
<text x="212" y="120.2">U3</text>
<text x="12.8" y="127.9">Choke_Coilcraft_0603USB-142</text>
<text x="43.2" y="130.4">D3</text>
<text x="58.4" y="129.1">D4</text>
<text x="58.4" y="131.7">1N4007</text>
<text x="132.3" y="129.1">BC547B</text>
<text x="134.6" y="126.1">U4</text>
<text x="154.2" y="127.9">IO22</text>
<text x="154.2" y="130.4">IO25</text>
<text x="168.6" y="127.9">GND_24</text>
<text x="168.6" y="130.4">GND_25</text>
<text x="243.8" y="127.9">C7</text>
<text x="243.8" y="130.4">80nf</text>
<text x="248.2" y="131.2">D6</text>
<text x="262.4" y="127.6">Screw_Terminal_01x02</text>
<text x="43.2" y="132.9">1N4007</text>
<text x="111.8" y="135.5">R3</text>
<text x="154.2" y="132.9">IO26</text>
<text x="154.2" y="135.5">IO27</text>
<text x="168.6" y="132.9">GND_26</text>
<text x="168.6" y="135.5">GND_27</text>
<text x="246.9" y="137.8">BT136-600E_127</text>
<text x="278.9" y="132.4">J2</text>
<text x="111.8" y="138">10kohm</text>
<text x="154.2" y="138">NC_4</text>
<text x="154.2" y="140.6">NC_5</text>
<text x="154.2" y="143.1">RXD0</text>
<text x="168.6" y="138">GND_28</text>
<text x="168.6" y="140.6">GND_29</text>
<text x="168.6" y="143.1">GND_30</text>
<text x="227.9" y="138">R10</text>
<text x="229.1" y="140.6">R</text>
<text x="154.2" y="145.6">TXD0</text>
<text x="107.2" y="155.8">GND</text>
<text x="27.4" y="163.4">VAC</text>
<text x="45.7" y="172.3">J1</text>
<text x="45.7" y="174.9">Screw_Terminal_01x02</text>
</g>
<g font-size="1.8" fill="#0f0f0f">
<text x="144.5" y="68.2">GND</text>
<text x="201.7" y="130.5">GND 2</text>
<text x="222.2" y="143.2">NEUL</text>
<text x="135.5" y="146.3" transform="rotate(-90 135.5 146.3)">GND</text>
</g>
<g font-size="1.8" fill="#a90000">
<text x="150.4" y="68.3">1</text>
<text x="150.4" y="70.9">2</text>
<text x="177.8" y="68.3">32</text>
<text x="177.8" y="70.9">33</text>
<text x="150.4" y="73.4">3</text>
<text x="150.4" y="75.9">4</text>
<text x="177.8" y="73.4">34</text>
<text x="177.8" y="75.9">35</text>
<text x="150.4" y="78.5">5</text>
<text x="150.4" y="81">6</text>
<text x="150.4" y="83.6">7</text>
<text x="177.8" y="78.5">36</text>
<text x="177.8" y="81">37</text>
<text x="177.8" y="83.6">38</text>
<text x="150.4" y="86.1">8</text>
<text x="150.4" y="88.6">9</text>
<text x="177.8" y="86.1">39</text>
<text x="177.8" y="88.6">40</text>
<text x="149.8" y="91.2">10</text>
<text x="149.8" y="93.7">11</text>
<text x="177.8" y="91.2">41</text>
<text x="177.8" y="93.7">42</text>
<text x="149.8" y="96.3">12</text>
<text x="149.8" y="98.8">13</text>
<text x="149.8" y="101.3">14</text>
<text x="177.8" y="96.3">43</text>
<text x="177.8" y="98.8">44</text>
<text x="177.8" y="101.3">45</text>
<text x="149.8" y="103.9">15</text>
<text x="149.8" y="106.4">16</text>
<text x="177.8" y="103.9">46</text>
<text x="177.8" y="106.4">47</text>
<text x="149.8" y="109">17</text>
<text x="149.8" y="111.5">18</text>
<text x="177.8" y="109">48</text>
<text x="177.8" y="111.5">49</text>
<text x="93.3" y="119.1">1</text>
<text x="106" y="119.1">4</text>
<text x="149.8" y="114">19</text>
<text x="149.8" y="116.6">20</text>
<text x="149.8" y="119.1">21</text>
<text x="177.8" y="114">50</text>
<text x="177.8" y="116.6">51</text>
<text x="177.8" y="119.1">52</text>
<text x="23.4" y="120.4">1</text>
<text x="23.4" y="125.5">4</text>
<text x="31" y="120.4">2</text>
<text x="31" y="125.5">3</text>
<text x="93.3" y="124.2">2</text>
<text x="106" y="124.2">3</text>
<text x="149.8" y="121.7">22</text>
<text x="149.8" y="124.2">23</text>
<text x="177.8" y="121.7">53</text>
<text x="177.8" y="124.2">54</text>
<text x="206.3" y="125.5">1</text>
<text x="219" y="125.5">6</text>
<text x="149.8" y="126.7">24</text>
<text x="149.8" y="129.3">25</text>
<text x="149.8" y="131.8">26</text>
<text x="177.8" y="126.7">55</text>
<text x="177.8" y="129.3">56</text>
<text x="177.8" y="131.8">57</text>
<text x="219" y="130.6">4</text>
<text x="273" y="130.6">1</text>
<text x="149.8" y="134.4">27</text>
<text x="149.8" y="136.9">28</text>
<text x="177.8" y="134.4">58</text>
<text x="177.8" y="136.9">59</text>
<text x="273" y="133.1">2</text>
<text x="149.8" y="139.4">29</text>
<text x="149.8" y="142">30</text>
<text x="177.8" y="139.4">60</text>
<text x="177.8" y="142">61</text>
<text x="149.8" y="144.5">31</text>
<text x="39.3" y="171.2">1</text>
<text x="39.3" y="173.7">2</text>
</g>
<g font-size="1.4" fill="#a90000">
<text x="84.5" y="36.6">1</text>
<text x="84.5" y="41.7">3</text>
<text x="109.9" y="36.6">6</text>
<text x="83.6" y="44.2">4_1</text>
<text x="85.2" y="44.2">2</text>
<text x="84.5" y="49.3">2</text>
<text x="109" y="49.3">5_1</text>
<text x="110.6" y="49.3">2</text>
<text x="135.6" y="107.3" transform="rotate(-90 135.6 107.3)">1</text>
<text x="125.1" y="124.2">2</text>
<text x="255" y="131.4" transform="rotate(-90 255 131.4)">2</text>
<text x="250.8" y="134.4">3</text>
<text x="255" y="136.5" transform="rotate(-90 255 136.5)">1</text>
<text x="135.6" y="140.3" transform="rotate(-90 135.6 140.3)">3</text>
</g>
<g font-size="1.4" fill="#006464">
<text x="88.6" y="37.6">AC(L)</text>
<text x="103.5" y="37.6">+VO</text>
<text x="88.6" y="42.6">+V(CAP)</text>
<text x="88.6" y="45.2">-V(CAP)</text>
<text x="88.6" y="50.3">AC(N)</text>
<text x="103.5" y="50.3">-VO</text>
<text x="136.6" y="111.5" transform="rotate(-90 136.6 111.5)">C</text>
<text x="129.3" y="125.2">B</text>
<text x="136.6" y="136.1" transform="rotate(-90 136.6 136.1)">E</text>
</g>
</svg>
